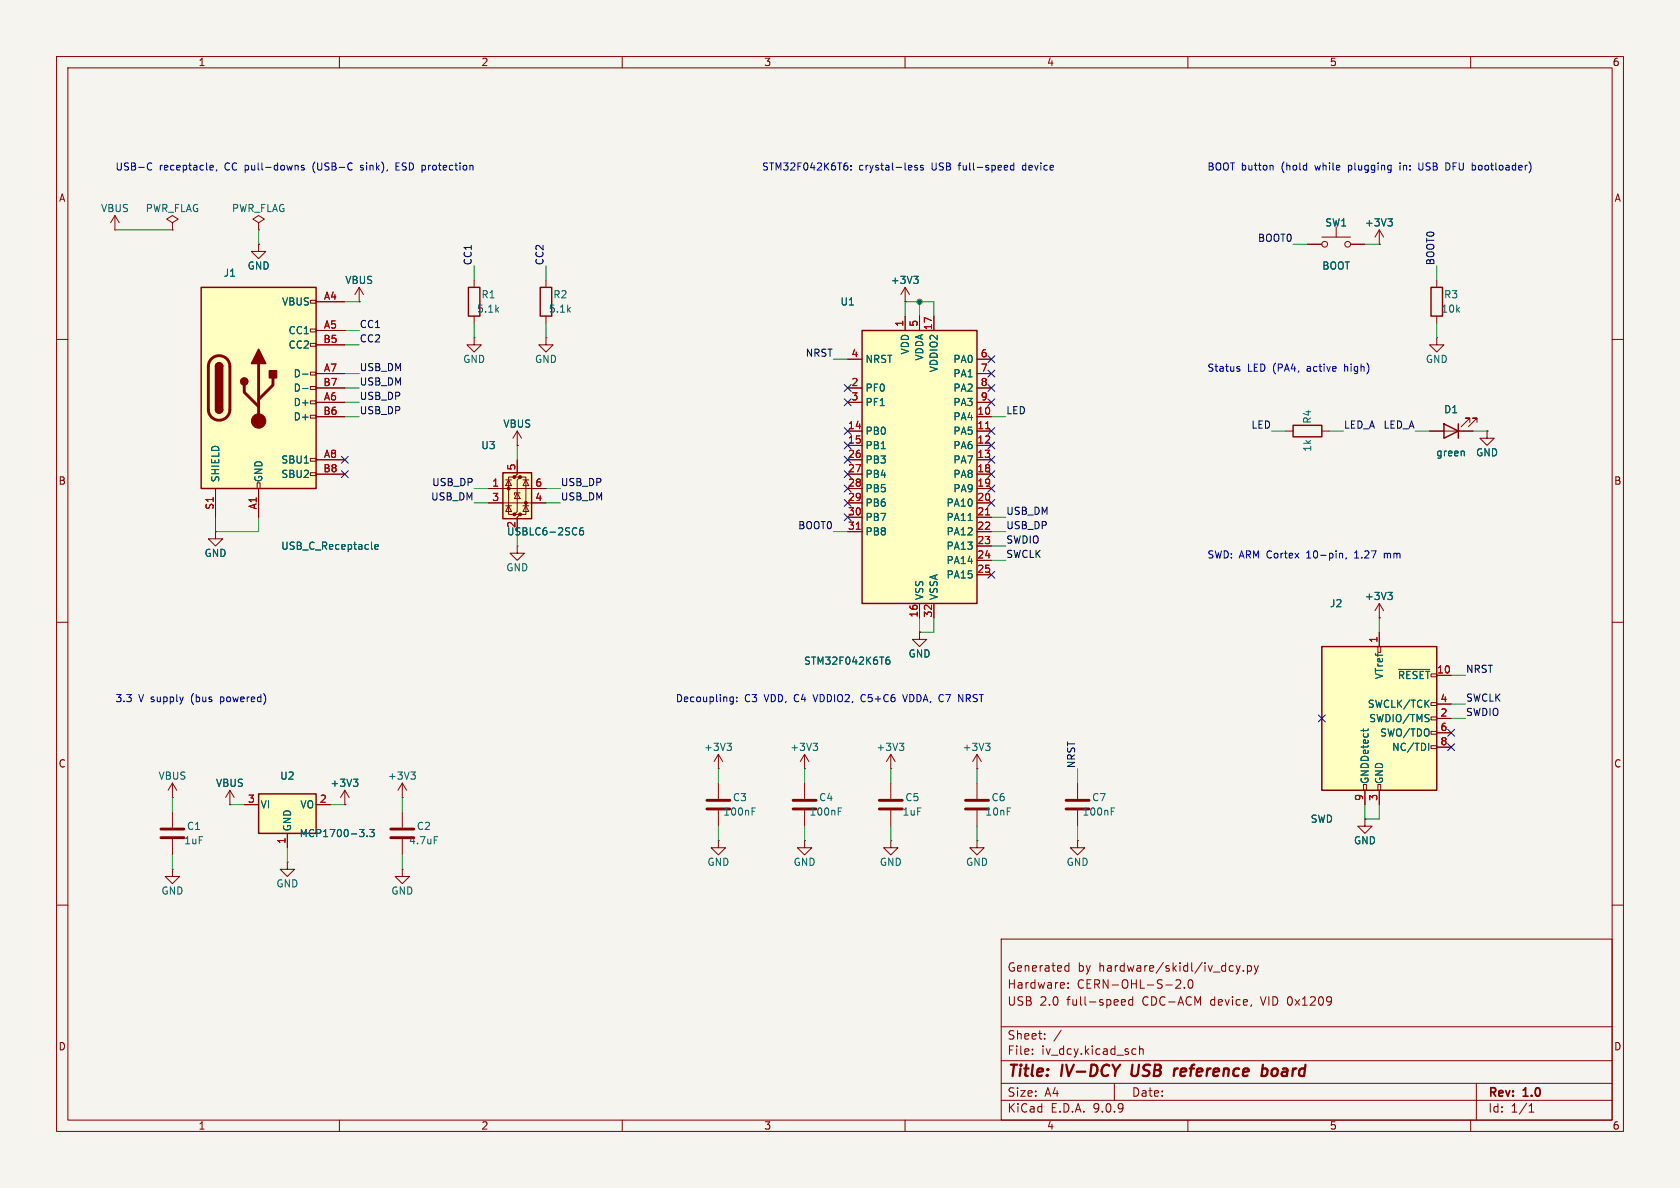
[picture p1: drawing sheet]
<svg xmlns="http://www.w3.org/2000/svg" width="297mm" height="210mm" viewBox="0 0 297 210" stroke-linecap="round" stroke-linejoin="round" font-family="sans-serif">
<path d="M0 0h297v210h-297z" fill="#f5f4ef" stroke="#f5f4ef" stroke-width=".18"/>
<g fill="none" stroke="#840000" stroke-width=".18">
<path d="M10 10h277v190h-277zM12 12h273v186h-273zM60 10v2M110 10v2M160 10v2M210 10v2M260 10v2M10 60h2M227.3 76.2h1.3M233.7 76.2h1.2M262.9 76.2v1.3h1.3l-1.3 1.2-1.3-1.2h1.3M262.9 76.2h.1"/>
<path d="M285 60h2M10 110h2M162.6 111.8v1.2h1.2l-1.2 1.3-1.3-1.3h1.3M162.6 111.8h.1M285 110h2M127 135.9h.1M127 133.4l-.8 1.2M127 133.4l.8 1.2M127 133.4v2.5M127 138.4v2.8M142.2 135.9h.1M142.2 133.4l-.7 1.2"/>
<path d="M142.2 133.4l.8 1.2M142.2 133.4v2.5M142.2 138.4v2.8M157.5 135.9h.1M157.5 133.4l-.8 1.2M157.5 133.4l.7 1.2M157.5 133.4v2.5M172.7 135.9h.1M172.7 133.4v2.5M172.7 138.4v2.8M172.7 133.4l-.7 1.2M172.7 133.4l.8 1.2"/>
<path d="M190.5 138.4v2.8M127 148.6v1.3h1.3l-1.3 1.2-1.3-1.2h1.3M127 148.6h.1M127 143.3v2.8M142.2 148.6v1.3h1.3l-1.3 1.2-1.2-1.2h1.2M142.2 148.6h.1M142.2 143.3v2.8M172.7 148.6v1.3h1.3l-1.3 1.2-1.3-1.2h1.3M172.7 148.6h.1M172.7 143.3v2.8M190.5 143.3v2.8M10 160h2"/>
<path d="M177 166h108v32h-108zM188.4 171.6h.6M188.4 170.8h.6M188.8 174.6v.1M188.8 173.8v.1M189 170.2v1.5M198.3 177.6h.6M198.3 176.8l.4-.1 .3 .4-.8 .1M200.2 176.8l-.4-.1-.3 .3v.4l.2 .2h.5M200.2 176.2v1.5M207.9 173.3l.6-.1 .2 .1v.3l-.9 1.1h.9M209.4 174.6v.1"/>
<path d="M210.2 173.3l.2-.1a.81 .81 0 0 1 .6 .6 .81 .81 0 0 1-.3 .8l-.2 .1a.81 .81 0 0 1-.3-1.4zM217.6 170.7l.4 .1M218 171.6l-.4 .1M218.5 170.7l.4 1M218.9 171.7l-.2 .4-.2 .1M219.2 170.7l-.3 1M219.8 171.6v.1M220.5 170.8l.5-.1 .2 .3v.4l-.1 .2h-.6M220.5 170.7v1.5M221.7 170.7l.4 1M222.1 171.7l-.1 .4-.3 .1M222.5 170.7l-.4 1"/>
<path d="M285 160h2M60 198v2M110 198v2M160 198v2M177 194.5h108M177 191.5h108M177 187.5h108M177 181.5h108M182.5 186.3v.1M182.5 185.5v.1M184.7 183.6v.1M184.7 182.8v.1"/>
<path d="M187.6 182.1l-1.3 2M197 191.5v3M200.4 185.4l.4 .1M200.8 186.3l-.4 .1M201.5 185.5l.2-.1 .3 .1 .1 .9M201.5 184.9v1.5M210 198v2M260 198v2M261 191.5v6.5M270.3 196.6h.9M270.3 195.5l.4-.4v1.5"/>
</g>
<path d="M200.2 188.2l-.2 1.6 .3 .4M208.2 188.9l-.5 .2M223.2 189l.2-.1 .5 .1 .2 .3-.1 .5a.66 .66 0 0 1-1 .3M223.3 188.2l-.3 2" fill="none" stroke="#840000" stroke-width=".4"/>
<path d="M125 141.5h4M125 143h4M140.2 141.5h4.1M140.2 143h4.1M170.7 141.5h4.1M170.7 143h4.1M188.5 141.5h4M188.5 143h4" fill="none" stroke="#840000" stroke-width=".51"/>
<g fill="none" stroke="#006464" stroke-width=".18">
<path d="M128.5 131.4h.8l-.4 .5M129.1 131.9l.2 .2v.3l-.2 .3M143.8 131.4h.7l-.4 .5M144.3 131.9l.2 .2v.3l-.2 .3M159 131.4h.8l-.4 .5M159.5 131.9l.3 .2v.3l-.3 .3M174.2 131.4h.8l-.4 .5M174.8 131.9l.2 .2v.3l-.2 .3M133 143.4h.4M133 142.8h.6M148.2 143.4h.4M148.2 142.8h.6"/>
<path d="M196.5 143.4h.4M196.5 142.8h.6"/>
</g>
<path d="M228.6 75.2h5.1v2h-5.1z" fill="none" stroke="#840000" stroke-width=".25"/>
<path d="M233.7 114.3h20.3v25.4h-20.3z" fill="#ffffc2"/>
<path d="M253 50.8h2v5.1h-2zM255.3 74.9l2.5 1.3-2.5 1.3zM257.8 74.9v2.6M233.7 114.3h20.3v25.4h-20.3z" fill="none" stroke="#840000" stroke-width=".25"/>
<g fill="none" stroke="#840000" stroke-width=".18">
<path d="M160 53.3h.1M160 50.8l-.7 1.3M160 50.8l.8 1.3M160 50.8v2.5M254 49.5v1.3M254 55.9v1.3M91.4 78.7h.1M91.4 76.2l-.7 1.3M91.4 76.2l.8 1.3M91.4 76.2v2.5M252.7 76.2h7.6M259.8 74.7v-.8h-.7h.7l-1.5 1.5"/>
<path d="M261.1 74.7v-.8h-.8h.8l-1.5 1.5M243.6 114.3h.5v1h-.5zM243.8 111.8v2.5M254 119.4h2.5M157.5 138.4v2.8M241 138.7h.6v1h-.6zM241.3 139.7v2.5M243.6 138.7h.5v1h-.5zM243.8 139.7v2.5M253 124.2h1v.5h-1zM253 126.7h1v.6h-1zM253 129.3h1v.5h-1z"/>
<path d="M253 131.8h1v.5h-1zM254 124.5h2.5M254 127h2.5M254 129.5h2.5M254 132.1h2.5M157.5 148.6v1.3h1.2l-1.2 1.2-1.3-1.2h1.3M157.5 148.6h.1M157.5 143.3v2.8M190.5 148.6v1.3h1.3l-1.3 1.2-1.3-1.2h1.3M190.5 148.6h.1"/>
</g>
<path d="M161.5 48.8h.8l-.4 .5M162.1 49.3l.2 .3v.3l-.2 .2M258.8 79.8l.1 .8M247.3 118.3h5.5M241 128.8v.5M241.9 128.8l-.1 .3M252.6 131.4v1.3" fill="none" stroke="#006464" stroke-width=".18"/>
<path d="M155.4 141.5h4.1M155.4 143h4.1" fill="none" stroke="#840000" stroke-width=".51"/>
<path d="M35.6 50.8h20.3v35.6h-20.3z" fill="#ffffc2"/>
<g fill="none" stroke="#840000" stroke-width=".18">
<path d="M54.9 53.1h1v.5h-1zM54.9 58.2h1v.5h-1zM55.9 53.3h5.1M55.9 58.4h5.1M63.5 53.3h.1M63.5 50.8l-.8 1.3M63.5 50.8l.8 1.3M63.5 50.8v2.5M96.5 59.7v1.3h1.3l-1.3 1.2-1.3-1.2h1.3M96.5 59.7h.1M231.1 43.2h2.6M233.7 41.9h5.1"/>
<path d="M236.2 40.1v1.8M238.8 43.2h2.5M243.8 43.2h.1M243.8 40.6l-.7 1.3M243.8 40.6l.8 1.3M243.8 40.6v2.6M54.9 60.7h1v.5h-1zM54.9 65.8h1v.5h-1zM54.9 68.3h1v.5h-1zM54.9 70.9h1v.5h-1zM54.9 73.4h1v.5h-1zM55.9 61h5.1"/>
<path d="M55.9 66h5.1M55.9 68.6h5.1M55.9 71.1h5.1M55.9 73.7h5.1M38.1 86.4v5M45.5 85.3h.5v1.1h-.5zM45.7 86.4v5M54.9 81h1v.5h-1zM54.9 83.6h1v.5h-1zM55.9 81.3h5.1M55.9 83.8h5.1"/>
<circle cx="234.2" cy="43.2" r=".51"/>
<circle cx="238.3" cy="43.2" r=".51"/>
</g>
<path d="M35.6 50.8h20.3v35.6h-20.3zM38.1 64.8a.64 .64 0 0 1 .6-.7 .64 .64 0 0 1 .7 .7M38.1 72.4a.64 .64 0 0 0 .6 .6 .64 .64 0 0 0 .7-.6" fill="none" stroke="#840000" stroke-width=".25"/>
<path d="M37.4 63.4a1.9 1.9 0 0 1 2.1-.4 1.9 1.9 0 0 1 1.1 1.8v7.6a1.91 1.91 0 0 1-1.9 1.9 1.91 1.91 0 0 1-1.9-1.9v-7.8l.2-.6zM43.2 68.1v1.2l2.5 2.6M45.7 64.3v10.1M48.3 66.8v1.3l-2.6 2.5" fill="none" stroke="#840000" stroke-width=".51"/>
<g fill="#840000" stroke="#840000" stroke-width=".25">
<path d="M38.1 64.8h1.3v7.6h-1.3z"/>
<path d="M38.3 64.3a.64 .64 0 0 1 .7-.1 .64 .64 0 0 1 .4 .6h-1.3z"/>
<path d="M38.1 72.4h1.3a.64 .64 0 0 1-.7 .6 .64 .64 0 0 1-.6-.6z"/>
<path d="M45.7 61.7l1.3 2.6h-2.6z"/>
<path d="M47.6 65.5h1.3v1.3h-1.3z"/>
<circle cx="43.2" cy="67.4" r=".63"/>
</g>
<circle cx="45.7" cy="74.4" r="1.27" fill="#840000" stroke="#840000" stroke-width=".18"/>
<path d="M245.4 38.7h.7l-.4 .5M245.9 39.2l.2 .2v.3l-.2 .2M53.5 66.1h1M53.5 68.7h1M66.3 96.7l.6-.1-.1-.3h-.3l-.2 .1v.6h.5" fill="none" stroke="#006464" stroke-width=".18"/>
<path d="M152.4 58.4h20.3v48.3h-20.3z" fill="#ffffc2"/>
<path d="M152.4 58.4h20.3v48.3h-20.3z" fill="none" stroke="#840000" stroke-width=".25"/>
<g fill="none" stroke="#840000" stroke-width=".18">
<path d="M20.3 38.1l-.7 1.3M20.3 38.1l.8 1.3M20.3 38.1v2.5M20.3 40.6h.1M160 55.9v2.5M162.6 55.9v2.5M165.1 55.9v2.5M149.9 63.5h2.5M149.9 68.6h2.5M149.9 71.1h2.5M149.9 76.2h2.5M149.9 78.7h2.5"/>
<path d="M172.7 63.5h2.6M172.7 68.6h2.6M172.7 71.1h2.6M172.7 76.2h2.6M172.7 78.7h2.6M172.7 66h2.6M172.7 73.7h2.6M149.9 81.3h2.5M149.9 83.8h2.5M149.9 86.4h2.5M149.9 88.9h2.5M149.9 91.4h2.5"/>
<path d="M149.9 94h2.5M172.7 81.3h2.6M172.7 83.8h2.6M172.7 86.4h2.6M172.7 88.9h2.6M172.7 91.4h2.6M172.7 94h2.6M172.7 96.5h2.6M172.7 99.1h2.6M162.6 106.7v2.5M165.1 106.7v2.5M172.7 101.6h2.6"/>
<path d="M243.8 109.2h.1M243.8 106.7l-.7 1.3M243.8 106.7l.8 1.3M243.8 106.7v2.5M71.1 138.4v2.6M71.1 138.4l-.7 1.3M71.1 138.4l.8 1.3M71.1 141h.1M71.1 153.7v1.2h1.3l-1.3 1.3-1.3-1.3h1.3M71.1 153.7h.1M71.1 143.5v2.8M71.1 148.3v2.8"/>
</g>
<path d="M174.2 75.8h.8M151.4 93.6h.7M174.2 91h.8" fill="none" stroke="#a90000" stroke-width=".18"/>
<path d="M171.1 92h.8M157.2 116.1l-.4 .1a.86 .86 0 0 0 0 1.2l.5-.1v-.4l-.2-.3h-.3l-.2 .3M245.4 104.7h.7l-.4 .5M245.9 105.2l.2 .2v.3l-.2 .3M72.6 136.5h.8l-.4 .5M73.2 137l.2 .2v.3l-.2 .2M76.8 147.9h.6" fill="none" stroke="#006464" stroke-width=".18"/>
<path d="M69.1 146.6h4.1M69.1 148.1h4.1" fill="none" stroke="#840000" stroke-width=".51"/>
<path d="M45.7 140.3h10.2v7h-10.2z" fill="#ffffc2"/>
<path d="M82.8 50.8h2v5.1h-2zM95.5 50.8h2v5.1h-2zM45.7 140.3h10.2v7h-10.2z" fill="none" stroke="#840000" stroke-width=".25"/>
<g fill="none" stroke="#840000" stroke-width=".18">
<path d="M83.8 59.7v1.3h1.3l-1.3 1.2-1.3-1.2h1.3M83.8 59.7h.1M83.8 49.5v1.3M83.8 55.9v1.3M96.5 49.5v1.3M96.5 55.9v1.3M254 59.7v1.3h1.3l-1.3 1.2-1.3-1.2h1.3M254 59.7h.1M61 139.7l-.8 1.3M61 139.7l.7 1.3M61 139.7v2.5M30.5 153.7v1.2h1.2l-1.2 1.3-1.3-1.3h1.3"/>
<path d="M30.5 153.7h.1M43.2 142.2h2.5M50.8 152.4v1.3h1.3l-1.3 1.2-1.3-1.2h1.3M50.8 152.4h.1M50.8 147.3v2.6M55.9 142.2h2.5M61 142.2h.1M241.3 144.8v1.3h1.3l-1.3 1.2-1.3-1.2h1.3M241.3 144.8h.1"/>
</g>
<path d="M62.5 137.7h.8l-.5 .5M63 138.2l.3 .3v.3l-.3 .2M63.6 146.6h.7l-.4 .5M64.3 147.2v.6M64.9 147.8v.1M65.4 146.6h.8l-.5 .5 .4 .1v.6l-.2 .1-.5-.1" fill="none" stroke="#006464" stroke-width=".18"/>
<path d="M88.9 83.6h5.1v8.1h-5.1z" fill="#ffffc2"/>
<g fill="#840000" stroke="#840000" stroke-width=".18">
<circle cx="89.9" cy="86.4" r=".25"/>
<circle cx="90.9" cy="84.3" r=".25"/>
<circle cx="90.9" cy="90.9" r=".25"/>
<circle cx="91.9" cy="84.3" r=".25"/>
<circle cx="91.9" cy="90.9" r=".25"/>
<circle cx="93" cy="88.9" r=".25"/>
</g>
<g fill="none" stroke="#840000" stroke-width=".18">
<path d="M30.5 39.4l1-.7-1-.6-1 .6 1 .7v1.2M45.7 39.4l1-.7-1-.6-1 .6 1 .7v1.2M30.5 40.6h.1M45.7 43.2v1.3h1.3l-1.3 1.2-1.3-1.2h1.3M45.7 43.2h.1M45.7 40.6h.1M55.9 53.3h5.1M55.9 58.4h5.1M63.5 53.3h.1M160 53.3h.1M160 55.9v2.5M162.6 55.9v2.5"/>
<path d="M165.1 55.9v2.5M231.1 43.2h2.6M238.8 43.2h2.5M243.8 43.2h.1M55.9 61h5.1M55.9 66h5.1M55.9 68.6h5.1M55.9 71.1h5.1M55.9 73.7h5.1M91.4 78.7h.1M149.9 68.6h2.5M149.9 71.1h2.5"/>
<path d="M149.9 76.2h2.5M149.9 63.5h2.5M149.9 78.7h2.5M172.7 66h2.6M172.7 68.6h2.6M172.7 71.1h2.6M172.7 73.7h2.6M172.7 76.2h2.6M172.7 63.5h2.6M172.7 78.7h2.6M252.7 76.2h2.6M257.8 76.2h2.5"/>
<path d="M262.9 76.2h.1M38.1 94v1.3h1.3l-1.3 1.2-1.3-1.2h1.3M38.1 94h.1M38.1 86.4v5M45.7 86.4v5M55.9 81.3h5.1M55.9 83.8h5.1M86.4 86.4h10.1M86.4 88.9h10.1M89.4 89.4h1M89.4 84.8h1M89.9 84.8l.5 1.1h-1z"/>
<path d="M89.9 89.4l.5 1h-1zM90.9 84.3h-1v6.6h1M91.4 81.3v2.5l-.5 .5h1l-.5 .5v5.6l-.5 .5h1l-.5 .5v2.6M91.4 87.1l.5 1h-1zM91.4 96.5v1.3h1.3l-1.3 1.3-1.2-1.3h1.2M91.4 96.5h.1M91.9 87.1h-1v.4M91.9 84.3h1.1v6.6h-1.1M92.5 89.4h1M92.5 84.8h1M93 84.8l.5 1.1h-1zM93 89.4l.5 1h-1z"/>
<path d="M149.9 86.4h2.5M149.9 88.9h2.5M149.9 81.3h2.5M149.9 83.8h2.5M149.9 91.4h2.5M149.9 94h2.5M172.7 86.4h2.6M172.7 88.9h2.6M172.7 81.3h2.6M172.7 83.8h2.6M172.7 91.4h2.6M172.7 94h2.6"/>
<path d="M172.7 96.5h2.6M172.7 99.1h2.6M162.6 111.8h.1M162.6 106.7v2.5M165.1 106.7v2.5M172.7 101.6h2.6M243.8 109.2h.1M243.8 111.8v2.5M254 119.4h2.5M30.5 138.4l-.8 1.3M30.5 138.4l.7 1.3M30.5 138.4v2.6"/>
<path d="M40.6 139.7l-.7 1.3M40.6 139.7l.8 1.3M40.6 139.7v2.5M241.3 139.7v2.5M243.8 139.7v2.5M254 124.5h2.5M254 127h2.5M254 129.5h2.5M254 132.1h2.5M30.5 141h.1M30.5 143.5v2.8M30.5 148.3v2.8"/>
<path d="M40.6 142.2h.1M43.2 142.2h2.5M50.8 147.3v2.6M55.9 142.2h2.5M61 142.2h.1M241.3 144.8h.1"/>
</g>
<path d="M88.9 83.6h5.1v8.1h-5.1z" fill="none" stroke="#840000" stroke-width=".25"/>
<g fill="none" stroke="#006464" stroke-width=".18">
<path d="M245.4 38.7h.7l-.4 .5M245.9 39.2l.2 .2v.3l-.2 .2M161.5 48.8h.8l-.4 .5M162.1 49.3l.2 .3v.3l-.2 .2M53.5 66.1h1M53.5 68.7h1M258.8 79.8l.1 .8M66.3 96.7l.6-.1-.1-.3h-.3l-.2 .1v.6h.5M103.1 93.3l-.4 .1a.86 .86 0 0 0 0 1.2l.4-.2 .1-.4-.3-.2h-.2l-.3 .2M171.1 92h.8M157.2 116.1l-.4 .1a.86 .86 0 0 0 0 1.2l.5-.1v-.4l-.2-.3h-.3l-.2 .3M245.4 104.7h.7l-.4 .5"/>
<path d="M245.9 105.2l.2 .2v.3l-.2 .3M247.3 118.3h5.5M62.5 137.7h.8l-.5 .5M63 138.2l.3 .3v.3l-.3 .2M241 128.8v.5M241.9 128.8l-.1 .3M252.6 131.4v1.3M63.6 146.6h.7l-.4 .5M64.3 147.2v.6M64.9 147.8v.1M65.4 146.6h.8l-.5 .5 .4 .1v.6l-.2 .1-.5-.1"/>
</g>
<path d="M28.4 146.6h4.1M28.4 148.1h4.1" fill="none" stroke="#840000" stroke-width=".51"/>
<g fill="none" stroke="#009600" stroke-width=".18">
<path d="M20.3 40.6h10.2M45.7 40.6v2.6M61 53.3h2.5M61 58.4h2.5M83.8 47v2.5M83.8 57.2v2.5M96.5 47v2.5M96.5 57.2v2.5M160 55.9v-2.6h5.1v2.6M162.6 53.3v2.6M228.6 43.2h2.5M241.3 43.2h2.5"/>
<path d="M254 47v2.5M254 57.2v2.5M61 73.7h2.5M61 71.1h2.5M61 68.6h2.5M61 66h2.5M61 61h2.5M91.4 78.7v2.6M147.3 63.5h2.6M175.3 73.7h2.5M224.8 76.2h2.5M234.9 76.2h2.6"/>
<path d="M250.2 76.2h2.5M260.3 76.2h2.6M38.1 91.4v2.6h7.6v-2.6M83.8 88.9h2.6M83.8 86.4h2.6M91.4 94v2.5M96.5 88.9h2.6M96.5 86.4h2.6M147.3 94h2.6M175.3 99.1h2.5M175.3 96.5h2.5M175.3 94h2.5"/>
<path d="M175.3 91.4h2.5M162.6 109.2v2.6h2.5v-2.6M243.8 109.2v2.6M256.5 119.4h2.6M127 135.9v2.5M142.2 135.9v2.5M157.5 135.9v2.5M172.7 135.9v2.5M190.5 135.9v2.5M256.5 124.5h2.6M256.5 127h2.6M30.5 141v2.5"/>
<path d="M30.5 151.1v2.6M40.6 142.2h2.6M50.8 149.9v2.5M58.4 142.2h2.6M71.1 141v2.5M71.1 151.1v2.6M127 146.1v2.5M142.2 146.1v2.5M157.5 146.1v2.5M172.7 146.1v2.5M190.5 146.1v2.5M241.3 142.2v2.6h2.5v-2.6"/>
</g>
<g fill="none" stroke="#000084" stroke-width=".18">
<path d="M149.3 75.6l1.2 1.2M149.3 68l1.2 1.2M149.3 70.5l1.2 1.2M149.3 78.1l1.2 1.2M150.5 75.6l-1.2 1.2M150.5 68l-1.2 1.2M150.5 70.5l-1.2 1.2M150.5 78.1l-1.2 1.2M174.7 68l1.2 1.2M174.7 78.1l1.2 1.2M174.7 70.5l1.2 1.2M174.7 75.6l1.2 1.2"/>
<path d="M174.7 65.4l1.2 1.2M174.7 62.9l1.2 1.2M175.9 68l-1.2 1.2M175.9 78.1l-1.2 1.2M175.9 70.5l-1.2 1.2M175.9 75.6l-1.2 1.2M175.9 65.4l-1.2 1.2M175.9 62.9l-1.2 1.2M60.4 80.7l1.2 1.2M60.4 83.2l1.2 1.2M61.6 80.7l-1.2 1.2M61.6 83.2l-1.2 1.2"/>
<path d="M149.3 80.7l1.2 1.2M149.3 83.2l1.2 1.2M149.3 85.8l1.2 1.2M149.3 88.3l1.2 1.2M149.3 90.8l1.2 1.2M150.5 90.8l-1.2 1.2M150.5 80.7l-1.2 1.2M150.5 83.2l-1.2 1.2M150.5 85.8l-1.2 1.2M150.5 88.3l-1.2 1.2M174.7 88.3l1.2 1.2M174.7 85.8l1.2 1.2"/>
<path d="M174.7 83.2l1.2 1.2M174.7 80.7l1.2 1.2M175.9 88.3l-1.2 1.2M175.9 85.8l-1.2 1.2M175.9 83.2l-1.2 1.2M175.9 80.7l-1.2 1.2M174.7 101l1.2 1.2M175.9 101l-1.2 1.2M233.1 126.4l1.2 1.2M234.3 126.4l-1.2 1.2M255.9 128.9l1.2 1.2M255.9 131.5l1.2 1.2"/>
<path d="M257.1 128.9l-1.2 1.2M257.1 131.5l-1.2 1.2"/>
</g>
<g fill="none" stroke="#0000c2" stroke-width=".18">
<path d="M26.3 28.9l.3-.1 .2 .1M26.8 29.9l-.2 .2-.3-.1M37.2 29.3l.3-.1 .2 .3-.6 .1M37.2 30h.5M38.3 30l-.1 .2M52.5 29.2l.2 .2v.7M53.7 29.3l-.3-.1-.1 .2v.2l.4 .1v.3h-.4M63.7 30l.1 .1M63.9 29.2l-.2 .2 .2 .2M70 29.4h.4M70.6 28.8h-.6v1.3h.6M149.4 29.3h.3l.2 .2-.1 .4-.4 .2"/>
<path d="M149.8 28.8l-.4 .1M150.4 29.9v.2M150.4 29.3v.1M162.2 29.3l-.3-.1-.2 .2 .1 .2 .4 .1v.3h-.5M163.2 29.3l-.3-.1-.2 .2 .1 .2 .4 .1v.3h-.5M177.7 29.2l.4 .1v.2l-.6 .1M178.1 30l-.4 .1M179.2 29.3l-.3-.1-.3 .3 .1 .5h.5M179.2 28.8v1.3M224.7 29.2l.4 .2v.7M247.5 28.8v.1M247.5 29.2v.9"/>
<path d="M250.8 28.8v1l.2 .2 .3 .1M255.6 28.8l.6 .2M256.2 29.9l-.6 .2M218.8 65.2l.3 .1 .1 .1-.2 .2h-.2M218.8 64.8h.3M237 97.8l.3 .2v.6M238 98.6l-.1 .2M239.5 98.6h.7M239.6 97.7h-.1M244.7 97.8v.8M244.9 97.8l-.2 .1M129.2 124h.4"/>
<path d="M129.2 123.3h.4M129.6 123.2v1l-.2 .3-.3-.1M130.2 123.9v.1M130.2 123.3v.1M143.7 122.8l.5 1.2M152.4 122.8l-.2 .5 .2 .7M159.6 122.8l.4 1.2M169.5 122.8l.7 1.2v-1.2"/>
</g>
<path d="M174.2 75.8h.8M151.4 93.6h.7M174.2 91h.8" fill="none" stroke="#a90000" stroke-width=".18"/>
<circle cx="162.6" cy="53.3" r=".46" fill="#009600" stroke="#009600" stroke-width=".18"/>
<g font-size="2.8" fill="#840000">
<text x="178" y="190.9">Title:</text>
<text x="187.7" y="190.9">IV-DCY</text>
<text x="200.8" y="190.9">USB</text>
<text x="209.2" y="190.9">reference</text>
<text x="225.5" y="190.9">board</text>
</g>
<g font-size="2.1" fill="#840000">
<text x="178" y="172">Generated</text>
<text x="190.5" y="172">by</text>
<text x="194.3" y="172">hardware/skidl/iv_dcy.py</text>
<text x="178" y="178">USB</text>
<text x="178" y="175">Hardware:</text>
<text x="183.8" y="178">2.0</text>
<text x="188.7" y="178">full-speed</text>
<text x="190.4" y="175">CERN-OHL-S-2.0</text>
<text x="202.1" y="178">CDC-ACM</text>
<text x="214.3" y="178">device,</text>
<text x="223.4" y="178">VID 0x1209</text>
<text x="178" y="184">Sheet:</text>
<text x="178" y="186.7">File:</text>
<text x="184.1" y="186.7">iv_dcy.kicad_sch</text>
<text x="178" y="196.9">KiCad</text>
<text x="178" y="194.1">Size:</text>
<text x="184.7" y="194.1">A4</text>
<text x="185.7" y="196.9">E.D.A.</text>
<text x="193.3" y="196.9">9.0.9</text>
<text x="200" y="194.1">Date:</text>
<text x="263" y="194.3">Rev:</text>
<text x="263" y="196.9">Id:</text>
<text x="267.1" y="196.9">1/1</text>
<text x="269.4" y="194.3">1.0</text>
</g>
<g font-size="1.8" fill="#840000">
<text x="35" y="11.9">1</text>
<text x="85" y="11.9">2</text>
<text x="135" y="11.9">3</text>
<text x="185" y="11.9">4</text>
<text x="235" y="11.9">5</text>
<text x="285" y="11.9">6</text>
<text x="10.3" y="35.9">A</text>
<text x="285.3" y="35.9">A</text>
<text x="10.3" y="85.9">B</text>
<text x="285.3" y="85.9">B</text>
<text x="10.3" y="135.9">C</text>
<text x="285.3" y="135.9">C</text>
<text x="10.3" y="185.9">D</text>
<text x="285.3" y="185.9">D</text>
<text x="35" y="199.9">1</text>
<text x="85" y="199.9">2</text>
<text x="135" y="199.9">3</text>
<text x="185" y="199.9">4</text>
<text x="235" y="199.9">5</text>
<text x="285" y="199.9">6</text>
</g>
<g font-size="1.8" fill="#0000c2">
<text x="20.3" y="30.2">USB-C</text>
<text x="28.1" y="30.2">receptacle,</text>
<text x="39.8" y="30.2">CC pull-downs</text>
<text x="55.7" y="30.2">(USB-C</text>
<text x="64.4" y="30.2">sink),</text>
<text x="70.8" y="30.2">ESD protection</text>
<text x="134.6" y="30.2">STM32F042K6T6:</text>
<text x="151.8" y="30.2">crystal-less</text>
<text x="164.8" y="30.2">USB</text>
<text x="169.8" y="30.2">full-speed</text>
<text x="181.2" y="30.2">device</text>
<text x="213.4" y="30.2">BOOT button</text>
<text x="226.6" y="30.2">(hold</text>
<text x="232.8" y="30.2">while</text>
<text x="238.8" y="30.2">plugging</text>
<text x="248.1" y="30.2">in:</text>
<text x="251.7" y="30.2">USB</text>
<text x="256.6" y="30.2">DFU bootloader)</text>
<text x="213.4" y="65.8">Status</text>
<text x="220.5" y="65.8">LED (PA4,</text>
<text x="231.3" y="65.8">active</text>
<text x="238.1" y="65.8">high)</text>
<text x="213.4" y="98.8">SWD: ARM Cortex</text>
<text x="231.3" y="98.8">10-pin,</text>
<text x="239.9" y="98.8">1.27</text>
<text x="245.3" y="98.8">mm</text>
<text x="20.3" y="124.2">3.3</text>
<text x="24.5" y="124.2">V supply</text>
<text x="34.1" y="124.2">(bus</text>
<text x="39.4" y="124.2">powered)</text>
<text x="119.4" y="124.2">Decoupling:</text>
<text x="131.6" y="124.2">C3</text>
<text x="135.3" y="124.2">VDD, C4</text>
<text x="144.3" y="124.2">VDDIO2,</text>
<text x="152.9" y="124.2">C5+C6</text>
<text x="160.6" y="124.2">VDDA, C7</text>
<text x="170.7" y="124.2">NRST</text>
</g>
<g font-size="1.8" fill="#006464">
<text x="17.8" y="37.7">VBUS</text>
<text x="25.7" y="37.7">PWR_FLAG</text>
<text x="40.9" y="37.7">PWR_FLAG</text>
<text x="234.2" y="40.2">SW1</text>
<text x="241.2" y="40.2">+3V3</text>
<text x="43.7" y="47.9">GND</text>
<text x="233.7" y="47.9">BOOT</text>
<text x="39.4" y="49.1">J1</text>
<text x="60.9" y="50.4">VBUS</text>
<text x="85" y="52.9">R1</text>
<text x="97.7" y="52.9">R2</text>
<text x="157.4" y="50.4">+3V3</text>
<text x="255.2" y="52.9">R3</text>
<text x="49.8" y="54.2">VBUS</text>
<text x="50.9" y="59.3">CC1</text>
<text x="84.2" y="55.5">5.1k</text>
<text x="96.9" y="55.5">5.1k</text>
<text x="148.5" y="54.2">U1</text>
<text x="254.7" y="55.5">10k</text>
<text x="50.9" y="61.8">CC2</text>
<text x="81.8" y="64.4">GND</text>
<text x="94.5" y="64.4">GND</text>
<text x="152.9" y="64.4">NRST</text>
<text x="160.9" y="62.8" transform="rotate(-90 160.9 62.8)">VDD</text>
<text x="163.4" y="63.8" transform="rotate(-90 163.4 63.8)">VDDA</text>
<text x="166" y="65.9" transform="rotate(-90 166 65.9)">VDDIO2</text>
<text x="168.4" y="64.4">PA0</text>
<text x="252" y="64.4">GND</text>
<text x="51.8" y="66.9">D-</text>
<text x="51.8" y="69.4">D-</text>
<text x="51.8" y="72">D+</text>
<text x="152.9" y="69.4">PF0</text>
<text x="152.9" y="72">PF1</text>
<text x="168.4" y="66.9">PA1</text>
<text x="168.4" y="69.4">PA2</text>
<text x="168.4" y="72">PA3</text>
<text x="51.8" y="74.5">D+</text>
<text x="88.9" y="75.8">VBUS</text>
<text x="152.9" y="77.1">PB0</text>
<text x="168.4" y="74.5">PA4</text>
<text x="168.4" y="77.1">PA5</text>
<text x="232" y="75" transform="rotate(-90 232 75)">R4</text>
<text x="255.2" y="73.3">D1</text>
<text x="49.6" y="82.1">SBU1</text>
<text x="85" y="79.6">U3</text>
<text x="152.9" y="79.6">PB1</text>
<text x="152.9" y="82.1">PB3</text>
<text x="168.4" y="79.6">PA6</text>
<text x="168.4" y="82.1">PA7</text>
<text x="232" y="80" transform="rotate(-90 232 80)">1k</text>
<text x="253.8" y="80.9">green</text>
<text x="260.9" y="80.9">GND</text>
<text x="39" y="85.3" transform="rotate(-90 39 85.3)">SHIELD</text>
<text x="46.6" y="85.3" transform="rotate(-90 46.6 85.3)">GND</text>
<text x="49.6" y="84.7">SBU2</text>
<text x="152.9" y="84.7">PB4</text>
<text x="152.9" y="87.2">PB5</text>
<text x="152.9" y="89.8">PB6</text>
<text x="167.2" y="89.8">PA10</text>
<text x="168.4" y="84.7">PA8</text>
<text x="168.4" y="87.2">PA9</text>
<text x="89.5" y="94.8">USBLC6-2SC6</text>
<text x="152.9" y="92.3">PB7</text>
<text x="152.9" y="94.8">PB8</text>
<text x="167.2" y="92.3">PA11</text>
<text x="167.2" y="94.8">PA12</text>
<text x="36.1" y="98.7">GND</text>
<text x="49.6" y="97.4">USB_C_Receptacle</text>
<text x="89.4" y="101.2">GND</text>
<text x="167.2" y="97.4">PA13</text>
<text x="167.2" y="99.9">PA14</text>
<text x="163.4" y="106.2" transform="rotate(-90 163.4 106.2)">VSS</text>
<text x="166" y="106.2" transform="rotate(-90 166 106.2)">VSSA</text>
<text x="167.2" y="102.5">PA15</text>
<text x="235" y="107.5">J2</text>
<text x="241.2" y="106.3">+3V3</text>
<text x="142" y="117.7">STM32F042K6T6</text>
<text x="160.5" y="116.4">GND</text>
<text x="241.7" y="125.3">SWCLK/TCK</text>
<text x="244.7" y="120.2" transform="rotate(-90 244.7 120.2)">VTref</text>
<text x="247" y="120.2">~{RESET}</text>
<text x="242" y="127.9">SWDIO/TMS</text>
<text x="243.9" y="130.4">SWO/TDO</text>
<text x="124.4" y="132.9">+3V3</text>
<text x="139.6" y="132.9">+3V3</text>
<text x="154.8" y="132.9">+3V3</text>
<text x="170.1" y="132.9">+3V3</text>
<text x="246" y="132.9">NC/TDI</text>
<text x="27.9" y="138">VBUS</text>
<text x="38.1" y="139.3">VBUS</text>
<text x="46" y="143.1">VI</text>
<text x="49.4" y="138">U2</text>
<text x="53" y="143.1">VO</text>
<text x="58.3" y="139.3">+3V3</text>
<text x="68.5" y="138">+3V3</text>
<text x="129.5" y="141.8">C3</text>
<text x="144.7" y="141.8">C4</text>
<text x="159.9" y="141.8">C5</text>
<text x="175.2" y="141.8">C6</text>
<text x="193" y="141.8">C7</text>
<text x="242.2" y="138.7" transform="rotate(-90 242.2 138.7)">GNDDetect</text>
<text x="244.7" y="138.7" transform="rotate(-90 244.7 138.7)">GND</text>
<text x="32.5" y="149.5">1uF</text>
<text x="32.9" y="146.9">C1</text>
<text x="51.7" y="147.1" transform="rotate(-90 51.7 147.1)">GND</text>
<text x="52.9" y="148.2">MCP1700-3.3</text>
<text x="72.2" y="149.5">4.7uF</text>
<text x="73.6" y="146.9">C2</text>
<text x="127.8" y="144.4">100nF</text>
<text x="143" y="144.4">100nF</text>
<text x="159.5" y="144.4">1uF</text>
<text x="174.1" y="144.4">10nF</text>
<text x="191.3" y="144.4">100nF</text>
<text x="231.6" y="145.6">SWD</text>
<text x="239.3" y="149.5">GND</text>
<text x="125" y="153.3">GND</text>
<text x="140.2" y="153.3">GND</text>
<text x="155.4" y="153.3">GND</text>
<text x="170.7" y="153.3">GND</text>
<text x="188.5" y="153.3">GND</text>
<text x="28.4" y="158.3">GND</text>
<text x="48.8" y="157.1">GND</text>
<text x="69.1" y="158.3">GND</text>
</g>
<g font-size="1.8" fill="#0f0f0f">
<text x="83.5" y="47" transform="rotate(-90 83.5 47)">CC1</text>
<text x="96.2" y="47" transform="rotate(-90 96.2 47)">CC2</text>
<text x="222.3" y="42.8">BOOT0</text>
<text x="253.7" y="47" transform="rotate(-90 253.7 47)">BOOT0</text>
<text x="63.5" y="58.1">CC1</text>
<text x="63.5" y="60.6">CC2</text>
<text x="63.5" y="65.7">USB_DM</text>
<text x="142.3" y="63.2">NRST</text>
<text x="63.5" y="68.2">USB_DM</text>
<text x="63.5" y="70.8">USB_DP</text>
<text x="63.5" y="73.3">USB_DP</text>
<text x="177.8" y="73.3">LED</text>
<text x="221.1" y="75.9">LED</text>
<text x="237.5" y="75.9">LED_A</text>
<text x="244.5" y="75.9">LED_A</text>
<text x="76.1" y="88.6">USB_DM</text>
<text x="76.3" y="86">USB_DP</text>
<text x="99.1" y="86">USB_DP</text>
<text x="99.1" y="88.6">USB_DM</text>
<text x="141" y="93.6">BOOT0</text>
<text x="177.8" y="91.1">USB_DM</text>
<text x="177.8" y="93.6">USB_DP</text>
<text x="177.8" y="98.7">SWCLK</text>
<text x="177.8" y="96.2">SWDIO</text>
<text x="259.1" y="119">NRST</text>
<text x="259.1" y="124.1">SWCLK</text>
<text x="259.1" y="126.7">SWDIO</text>
<text x="190.2" y="135.9" transform="rotate(-90 190.2 135.9)">NRST</text>
</g>
<g font-size="1.8" fill="#a90000">
<text x="57.2" y="53.1">A4</text>
<text x="57.2" y="58.2">A5</text>
<text x="159.8" y="57.9" transform="rotate(-90 159.8 57.9)">1</text>
<text x="162.3" y="57.9" transform="rotate(-90 162.3 57.9)">5</text>
<text x="164.8" y="58.5" transform="rotate(-90 164.8 58.5)">17</text>
<text x="57.1" y="60.7">B5</text>
<text x="57.2" y="65.8">A7</text>
<text x="150.4" y="63.2">4</text>
<text x="173.3" y="63.2">6</text>
<text x="173.3" y="65.8">7</text>
<text x="57.1" y="68.3">B7</text>
<text x="57.2" y="70.9">A6</text>
<text x="150.4" y="68.3">2</text>
<text x="150.4" y="70.9">3</text>
<text x="173.3" y="68.3">8</text>
<text x="173.3" y="70.9">9</text>
<text x="57.1" y="73.4">B6</text>
<text x="149.8" y="75.9">14</text>
<text x="172.7" y="73.4">10</text>
<text x="172.7" y="75.9">11</text>
<text x="57.1" y="83.6">B8</text>
<text x="57.2" y="81">A8</text>
<text x="91.2" y="83.3" transform="rotate(-90 91.2 83.3)">5</text>
<text x="149.8" y="78.5">15</text>
<text x="149.8" y="81">26</text>
<text x="149.8" y="83.6">27</text>
<text x="172.7" y="78.5">12</text>
<text x="172.7" y="81">13</text>
<text x="172.7" y="83.6">18</text>
<text x="86.9" y="86.1">1</text>
<text x="86.9" y="88.6">3</text>
<text x="94.5" y="86.1">6</text>
<text x="94.5" y="88.6">4</text>
<text x="149.8" y="86.1">28</text>
<text x="149.8" y="88.6">29</text>
<text x="172.7" y="86.1">19</text>
<text x="172.7" y="88.6">20</text>
<text x="37.8" y="90.2" transform="rotate(-90 37.8 90.2)">S1</text>
<text x="45.5" y="90.2" transform="rotate(-90 45.5 90.2)">A1</text>
<text x="91.2" y="93.4" transform="rotate(-90 91.2 93.4)">2</text>
<text x="149.8" y="91.2">30</text>
<text x="149.8" y="93.7">31</text>
<text x="172.7" y="91.2">21</text>
<text x="172.7" y="93.7">22</text>
<text x="172.7" y="96.3">23</text>
<text x="172.7" y="98.8">24</text>
<text x="172.7" y="101.3">25</text>
<text x="162.3" y="109.3" transform="rotate(-90 162.3 109.3)">16</text>
<text x="164.8" y="109.3" transform="rotate(-90 164.8 109.3)">32</text>
<text x="243.6" y="113.7" transform="rotate(-90 243.6 113.7)">1</text>
<text x="254" y="119.1">10</text>
<text x="254.6" y="124.2">4</text>
<text x="254.6" y="126.7">2</text>
<text x="254.6" y="129.3">6</text>
<text x="254.6" y="131.8">8</text>
<text x="43.7" y="142">3</text>
<text x="56.4" y="142">2</text>
<text x="241" y="141.7" transform="rotate(-90 241 141.7)">9</text>
<text x="243.6" y="141.7" transform="rotate(-90 243.6 141.7)">3</text>
<text x="50.5" y="149.3" transform="rotate(-90 50.5 149.3)">1</text>
</g>
</svg>
